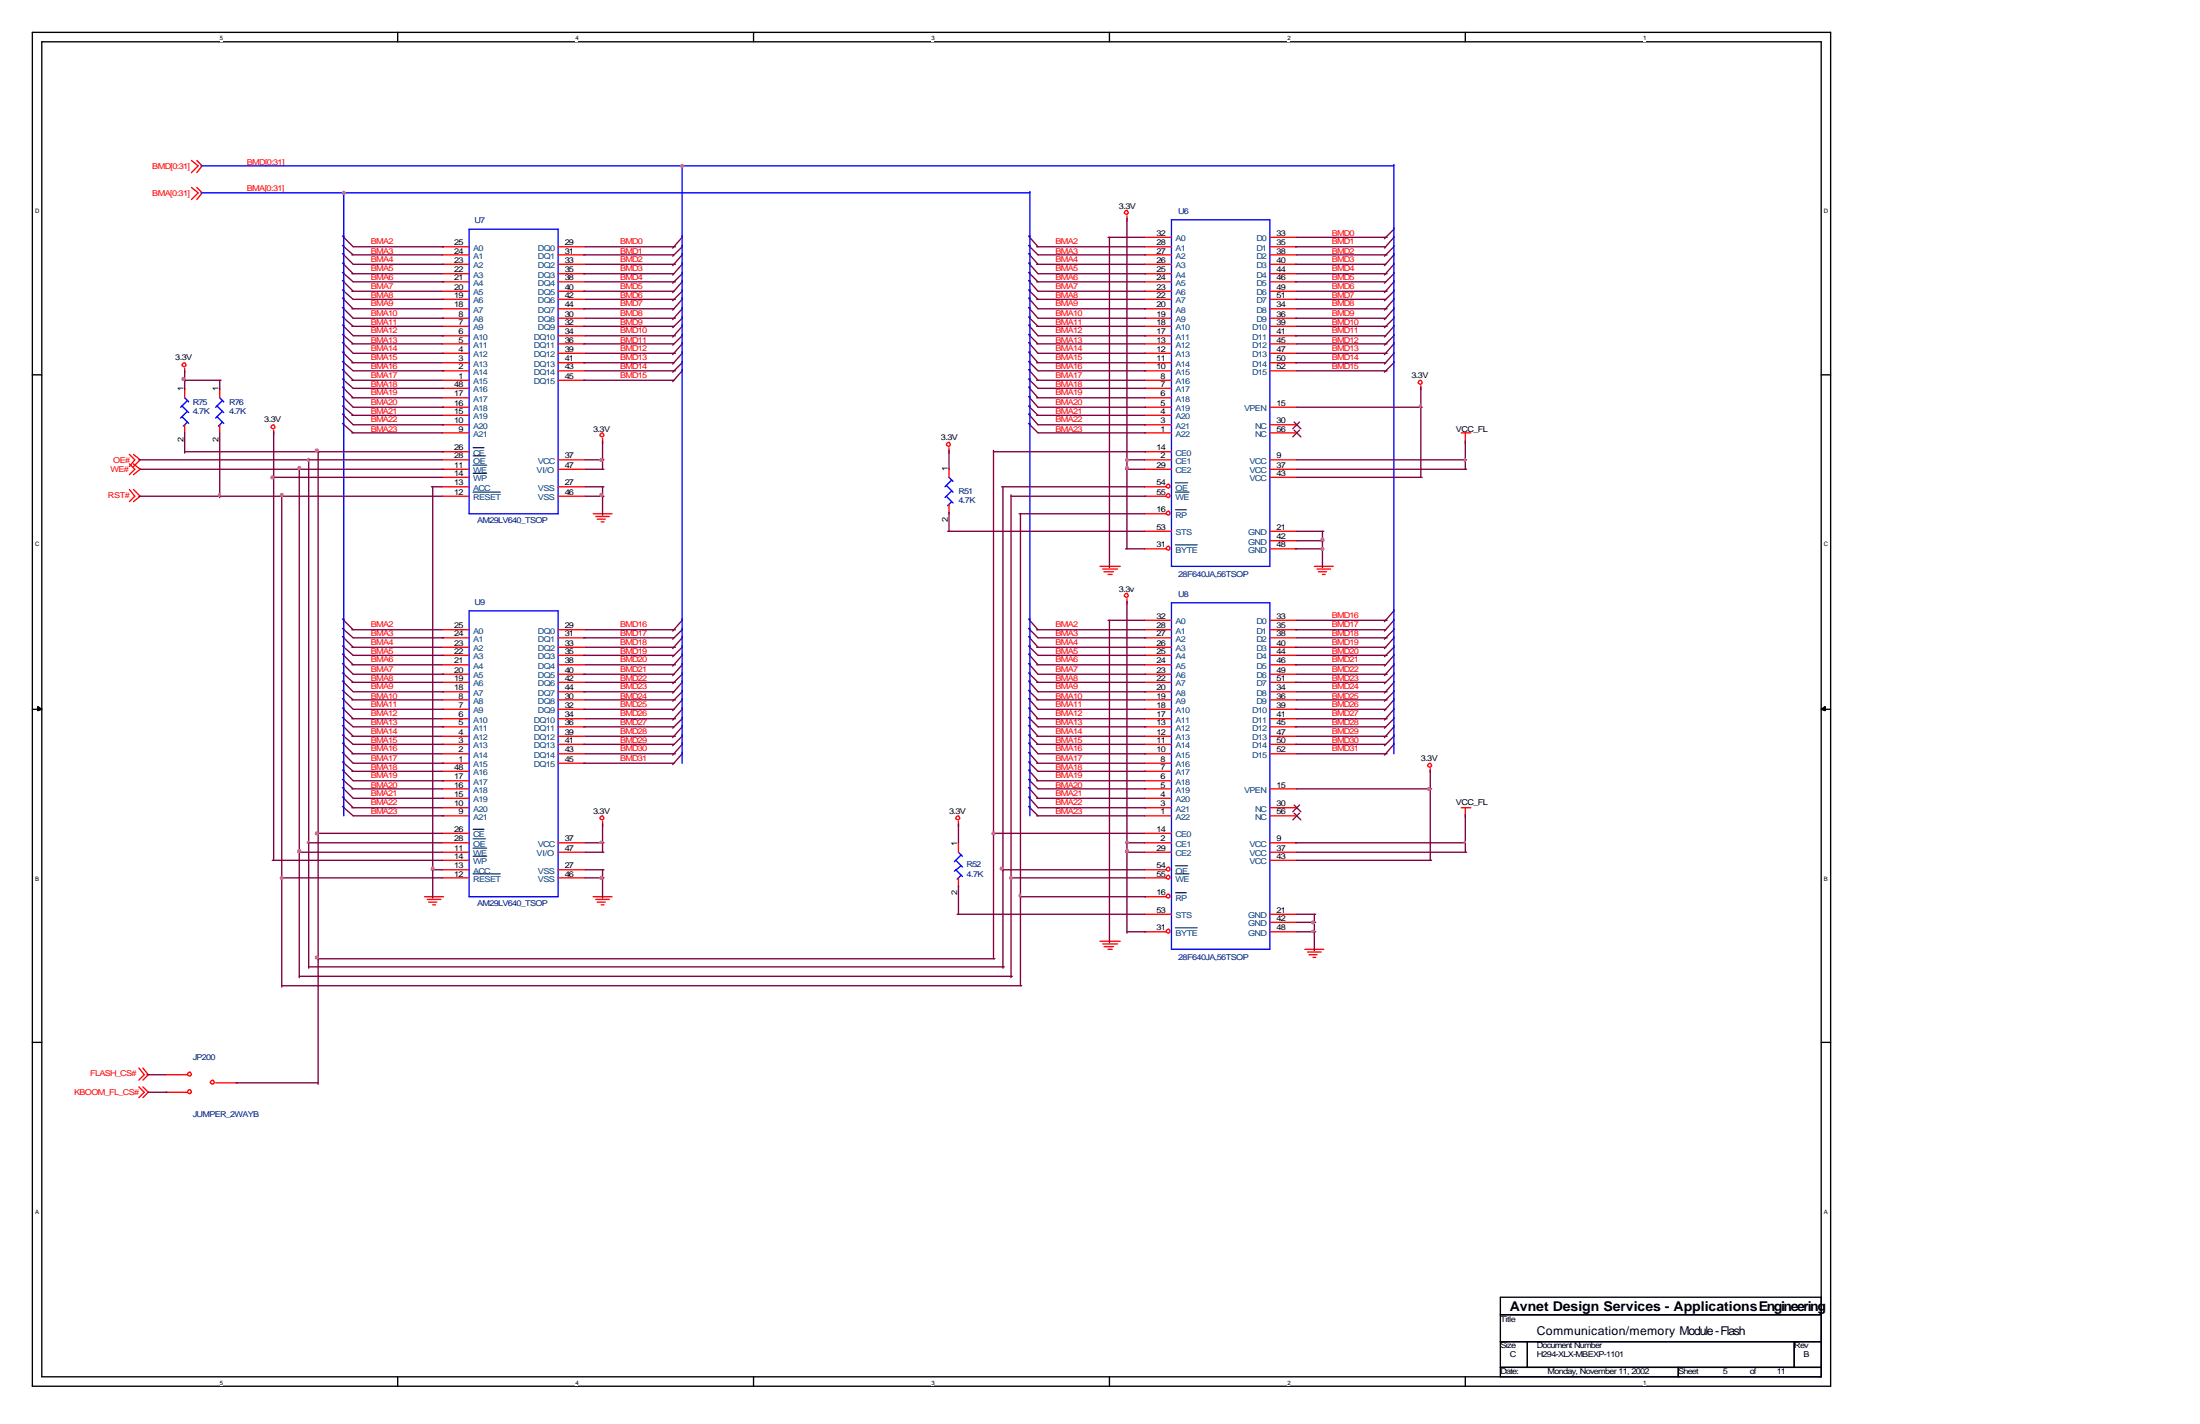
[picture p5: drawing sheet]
<svg xmlns="http://www.w3.org/2000/svg" width="432mm" height="279mm" viewBox="0 0 432 279" stroke-linecap="round" stroke-linejoin="round" font-family="sans-serif">
<path d="M6.3 6.4h353v265.6h-353zM8.2 8.2h349.3v261.9h-349.3z" fill="none" stroke="#000" stroke-width=".26"/>
<g fill="#fff">
<path d="M43.1 6.9h.6v1.3h-.6z"/>
<path d="M43.1 270.7h.6v1.3h-.6z"/>
</g>
<path d="M78.1 6.4v1.8M78.1 270.1v1.9" fill="none" stroke="#000" stroke-width=".26"/>
<g fill="#fff">
<path d="M113 6.9h.5v1.3h-.5z"/>
<path d="M113 270.7h.5v1.3h-.5z"/>
</g>
<path d="M147.9 6.4v1.8M147.9 270.1v1.9" fill="none" stroke="#000" stroke-width=".26"/>
<g fill="#fff">
<path d="M182.8 6.9h.6v1.3h-.6z"/>
<path d="M182.8 270.7h.6v1.3h-.6z"/>
</g>
<path d="M217.8 6.4v1.8M217.8 270.1v1.9" fill="none" stroke="#000" stroke-width=".26"/>
<g fill="#fff">
<path d="M252.7 6.9h.5v1.3h-.5z"/>
<path d="M252.7 270.7h.5v1.3h-.5z"/>
</g>
<path d="M287.6 6.4v1.8M287.6 270.1v1.9" fill="none" stroke="#000" stroke-width=".26"/>
<g fill="#fff">
<path d="M322.5 6.9h.6v1.3h-.6z"/>
<path d="M322.5 270.7h.6v1.3h-.6z"/>
<path d="M6.9 40.7h.8v1.4h-.8z"/>
<path d="M358 40.7h.8v1.4h-.8z"/>
<path d="M6.9 106.1h.8v1.3h-.8z"/>
<path d="M358 106.1h.8v1.3h-.8z"/>
</g>
<path d="M6.3 73.6h1.9M357.5 73.6h1.8" fill="none" stroke="#000" stroke-width=".26"/>
<g fill="#fff">
<path d="M6.9 171.7h.8v1.3h-.8z"/>
<path d="M358 171.7h.8v1.3h-.8z"/>
</g>
<path d="M6.3 139.2h1.9M357.5 139.2h1.8" fill="none" stroke="#000" stroke-width=".26"/>
<g fill="#000" stroke="#000" stroke-width=".26">
<path d="M7.4 138.6l.8 .6-.8 .2z" fill-rule="evenodd"/>
<path d="M357.5 139.2l.7-.6v.8z" fill-rule="evenodd"/>
</g>
<g fill="#fff">
<path d="M6.9 237.1h.8v1.3h-.8z"/>
<path d="M358 237.1h.8v1.3h-.8z"/>
</g>
<path d="M6.3 204.5h1.9M357.5 204.5h1.8M294.5 254.5h63v15.6h-63zM294.5 258h63M294.5 263.3h63M294.5 268.3h63M299.8 263.3v5M329.4 268.3v1.8M352.2 263.3v5" fill="none" stroke="#000" stroke-width=".26"/>
<g fill="none" stroke="#f00" stroke-width=".26">
<path d="M37.6 36.8l1.3 1-1.3 1.4M37.6 31.5l1.3 1-1.3 1.4M38.6 36.8l1.1 1-1.1 1.4M38.6 31.5l1.1 1-1.1 1.4M86.8 48.4h5.3M86.8 50h5.3M86.8 51.9h5.3M86.8 53.7h5.3M86.8 55.3h5.3M86.8 57.2h5.3M86.8 58.7h5.3M109.5 48.4h5.3"/>
<path d="M109.5 50h5.3M109.5 51.9h5.3M109.5 53.7h5.3M109.5 55.3h5.3M109.5 57.2h5.3M109.5 58.7h5.3M221.2 42.3v1.1M224.6 46.6h5.3M224.6 48.4h5.3M224.6 50h5.3M224.6 51.9h5.3M224.6 53.7h5.3"/>
<path d="M224.6 55.3h5.3M224.6 57.2h5.3M224.6 58.7h5.3M249.2 46.6h5.3M249.2 48.4h5.3M249.2 50h5.3M249.2 51.9h5.3M249.2 53.7h5.3M249.2 55.3h5.3M249.2 57.2h5.3M249.2 58.7h5.3M36.2 72.2v.8"/>
<path d="M36.2 76.2v1.9M43.1 76.2v1.9M86.8 60.6h5.3M86.8 62.4h5.3M86.8 64h5.3M86.8 65.9h5.3M86.8 67.5h5.3M86.8 69.3h5.3M86.8 71.2h5.3M86.8 72.8h5.3M86.8 74.6h5.3M86.8 76.2h5.3"/>
<path d="M86.8 78.1h5.3M86.8 79.9h5.3M109.5 60.6h5.3M109.5 62.4h5.3M109.5 64h5.3M109.5 65.9h5.3M109.5 67.5h5.3M109.5 69.3h5.3M109.5 71.2h5.3M109.5 72.8h5.3M109.5 74.6h5.3M224.6 60.6h5.3"/>
<path d="M224.6 62.4h5.3M224.6 64h5.3M224.6 65.9h5.3M224.6 67.5h5.3M224.6 69.3h5.3M224.6 71.2h5.3M224.6 72.8h5.3M224.6 74.6h5.3M224.6 76.2h5.3M224.6 78.1h5.3M224.6 79.9h5.3M249.2 60.6h5.3"/>
<path d="M249.2 62.4h5.3M249.2 64h5.3M249.2 65.9h5.3M249.2 67.5h5.3M249.2 69.3h5.3M249.2 71.2h5.3M249.2 72.8h5.3M249.2 79.9h5.3M278.9 75.7v.8M25.4 89.2l1.1 1-1.1 1.3M25.4 91l1.1 1.1-1.1 1M25.4 96l1.1 1.4-1.1 1"/>
<path d="M26.2 89.2l1.3 1-1.3 1.3M26.2 91l1.3 1.1-1.3 1M26.2 96l1.3 1.4-1.3 1M36.2 83.3v1.6M43.1 83.3v1.6M53.7 84.4v.8M86.8 84.9h5.3M86.8 81.5h5.3M86.8 83.3h5.3M86.8 88.6h5.3M86.8 90.2h5.3M86.8 92.1h5.3"/>
<path d="M86.8 95.5h5.3M86.8 97.4h5.3M86.8 93.7h5.3M109.5 90.2h5.3M109.5 92.1h5.3M109.5 95.5h5.3M109.5 97.4h5.3M118.3 86v1M186.3 87.8v1.1M186.3 92.1v1.6M186.3 99v1.8M224.6 84.9h5.3"/>
<path d="M224.6 81.5h5.3M224.6 83.3h5.3M224.6 88.6h5.3M224.6 90.2h5.3M224.6 92.1h5.3M224.6 95.5h4.3M224.6 97.4h4.3M249.2 84.9h5.3M249.2 83.3h5.3M249.2 90.2h5.3M249.2 92.1h5.3M249.2 93.7h5.3"/>
<path d="M286.8 84.9h1.9M287.6 84.9v2.1M116.4 100.8h3.7M116.9 101.3h2.7M117.2 101.9h1.6M118 102.4h.5M215.9 111.1h4M216.4 111.7h2.9M216.7 112.2h1.8M217.5 112.7h.8M221.2 117.5v1M224.6 100.8h4.3"/>
<path d="M224.6 104.2h5.3M224.6 107.7h4.3M249.2 104.2h5.3M249.2 107.7h5.3M249.2 106.1h5.3M258 111.1h3.7M258.5 111.7h2.6M258.8 112.2h1.5M259.6 112.7h.5M86.8 123.6h5.3M86.8 125.1h5.3M86.8 127h5.3"/>
<path d="M86.8 128.6h5.3M86.8 130.4h5.3M86.8 132.3h5.3M86.8 133.9h5.3M86.8 135.7h5.3M86.8 137.3h5.3M86.8 139.2h5.3M109.5 123.6h5.3M109.5 125.1h5.3M109.5 127h5.3M109.5 128.6h5.3M109.5 130.4h5.3"/>
<path d="M109.5 132.3h5.3M109.5 133.9h5.3M109.5 135.7h5.3M109.5 137.3h5.3M109.5 139.2h5.3M224.6 121.7h5.3M224.6 123.6h5.3M224.6 125.1h5.3M224.6 127h5.3M224.6 128.6h5.3M224.6 130.4h5.3M224.6 132.3h5.3"/>
<path d="M224.6 133.9h5.3M224.6 135.7h5.3M224.6 137.3h5.3M224.6 139.2h5.3M249.2 121.7h5.3M249.2 123.6h5.3M249.2 125.1h5.3M249.2 127h5.3M249.2 128.6h5.3M249.2 130.4h5.3M249.2 132.3h5.3M249.2 133.9h5.3"/>
<path d="M249.2 135.7h5.3M249.2 137.3h5.3M249.2 139.2h5.3M86.8 158.5h5.3M86.8 141h5.3M86.8 142.6h5.3M86.8 144.5h5.3M86.8 146h5.3M86.8 147.9h5.3M86.8 149.8h5.3M86.8 151.3h5.3M86.8 153.2h5.3"/>
<path d="M86.8 154.8h5.3M86.8 156.6h5.3M109.5 141h5.3M109.5 142.6h5.3M109.5 144.5h5.3M109.5 146h5.3M109.5 147.9h5.3M109.5 149.8h5.3M224.6 158.5h5.3M224.6 141h5.3M224.6 142.6h5.3M224.6 144.5h5.3"/>
<path d="M224.6 146h5.3M224.6 147.9h5.3M224.6 149.8h5.3M224.6 151.3h5.3M224.6 153.2h5.3M224.6 154.8h5.3M224.6 156.6h5.3M249.2 158.5h5.3M249.2 141h5.3M249.2 142.6h5.3M249.2 144.5h5.3M249.2 146h5.3"/>
<path d="M249.2 147.9h5.3M249.2 154.8h5.3M280.7 150.8v.8M286.8 158.5h1.9M287.6 158.5v1.8M83.3 175.9h3.7M83.9 176.5h2.6M84.1 177h1.6M84.9 177.5h.6M86.8 160.1h5.3M86.8 163.5h5.3M86.8 165.4h5.3"/>
<path d="M86.8 167.2h5.3M86.8 170.7h5.3M86.8 172.2h5.3M86.8 168.8h5.3M109.5 165.4h5.3M109.5 167.2h5.3M109.5 170.7h5.3M109.5 172.2h5.3M116.4 175.9h3.7M116.9 176.5h2.7M117.2 177h1.6M118 177.5h.5"/>
<path d="M118.3 161.1v1.1M188.1 161.1v1.1M188.1 165.4v1.8M188.1 172.2v1.9M224.6 175.9h4.3M224.6 160.1h5.3M224.6 163.5h5.3M224.6 165.4h5.3M224.6 167.2h5.3M224.6 170.7h4.3M224.6 172.2h4.3M224.6 179.4h5.3"/>
<path d="M249.2 160.1h5.3M249.2 165.4h5.3M249.2 167.2h5.3M249.2 179.4h5.3M249.2 168.8h5.3M215.9 184.7h4M216.4 185.2h2.9M216.7 185.7h1.8M217.5 186.3h.8M224.6 182.8h4.3M249.2 182.8h5.3M249.2 181h5.3"/>
<path d="M256.1 186.3h3.7M256.6 186.8h2.7M256.9 187.3h1.6M257.7 187.9h.5M27.3 209.5l1 1.4-1 1M27.3 213.3l1 1-1 1.1M28 209.5l1.1 1.4-1.1 1M28 213.3l1.1 1-1.1 1.1M32.5 214.3h4.3M32.5 210.9h4.3M42.3 212.5h4.3"/>
<circle cx="221.1" cy="41.7" r=".4"/>
<circle cx="36.1" cy="71.6" r=".4"/>
<circle cx="278.8" cy="75" r=".4"/>
<circle cx="53.6" cy="83.7" r=".4"/>
<circle cx="118.2" cy="85.3" r=".4"/>
<circle cx="186.2" cy="87.2" r=".4"/>
<circle cx="229.3" cy="97.2" r=".4"/>
<circle cx="229.3" cy="95.4" r=".4"/>
<circle cx="221.1" cy="116.8" r=".4"/>
<circle cx="229.3" cy="107.5" r=".4"/>
<circle cx="229.3" cy="100.7" r=".4"/>
<circle cx="280.6" cy="150.1" r=".4"/>
<circle cx="118.2" cy="160.5" r=".4"/>
<circle cx="188" cy="160.5" r=".4"/>
<circle cx="229.3" cy="175.8" r=".4"/>
<circle cx="229.3" cy="172.1" r=".4"/>
<circle cx="229.3" cy="170.5" r=".4"/>
<circle cx="229.3" cy="182.7" r=".4"/>
<circle cx="37.2" cy="210.7" r=".4"/>
<circle cx="37.2" cy="214.2" r=".4"/>
<circle cx="41.7" cy="212.3" r=".4"/>
</g>
<g fill="none" stroke="#00f" stroke-width=".26">
<path d="M39.4 32.5h234.2M39.4 37.8h162.7M67.5 37.6v122.5M133.9 32.3v117.5M202.1 37.6v122.5M273.6 32.3v115.6M92.1 45h17.4v55.8h-17.4zM229.9 43.1h19.3v68h-19.3zM35.7 79.6l1.3 1.4M36.2 78.1l.8 .7M36.8 78.6l-1.3 1.3M42.6 79.6l1.3 1.4"/>
<path d="M43.1 78.1l.8 .7M43.7 78.6l-1.4 1.3M35.7 81.8l1.3 1.3M36.8 80.7l-1.3 1.3M36.8 82.8l-.8 .8M42.6 81.8l1.3 1.3M43.7 80.7l-1.4 1.3M43.7 82.8l-.8 .8M185.7 95.2l1.4 1.4M185.7 97.4l1.4 1.3M186.3 93.7l.8 .8M186.8 94.2l-1.3 1.3"/>
<path d="M186.8 96.3l-1.3 1.3M186.8 98.4l-.8 .8M92.1 119.9h17.4v56h-17.4zM229.9 118.3h19.3v68h-19.3zM187.6 168.8l1.3 1.3M187.6 170.7l1.3 1.3M188.1 167.2l.8 .8M188.6 167.7l-1.3 1.4M188.6 169.9l-1.3 1M188.6 171.7l-.7 .8"/>
</g>
<g fill="none" stroke="#004080" stroke-width=".26">
<path d="M92.9 96.6h5.3M92.9 91.3h2.6M92.9 92.9h2.6M92.9 89.4h2.3M92.9 87.8h2.1M230.7 94.7h2.4M230.7 96.6h2.7M230.7 100h2.1M230.7 106.9h4.2M92.9 171.4h5.3M92.9 166.4h2.6M92.9 168h2.6"/>
<path d="M92.9 164.6h2.3M92.9 162.7h2.1M230.7 169.9h2.4M230.7 171.4h2.7M230.7 175.2h2.1M230.7 182h4.2"/>
</g>
<path d="M254 82.8l1.3 1.3M254 84.4l1.3 1.3M255.1 82.8l-1.4 1.3M255.1 84.4l-1.4 1.3M254 158l1.3 1.3M254 159.5l1.3 1.4M255.1 158l-1.4 1.3M255.1 159.5l-1.4 1.4" fill="none" stroke="#804000" stroke-width=".26"/>
<g fill="none" stroke="#800040" stroke-width=".26">
<path d="M67.2 49.7l2.1 2.2h17.7M67.2 56.9l2.1 1.8h17.7M67.2 51.6l2.1 2.1M67.2 58.5l2.1 2.1M67.2 46.3l2.1 2.1h17.7M67.2 53.4l2.1 1.9h17.7M67.2 48.2l2.1 1.8M67.2 55l2.1 2.2M69.1 50h17.7M69.1 53.7h17.7M69.1 57.2h17.7M114.6 50h17.7"/>
<path d="M114.6 53.7h17.7M114.6 57.2h17.7M114.8 48.4h17.8M114.8 51.9h17.8M114.8 55.3h17.8M114.8 58.7h17.8M133.9 46.6l-1.9 2.1M133.9 48.4l-1.9 1.9M133.9 50l-1.9 2.1M133.9 51.9l-1.9 2.1M133.9 53.7l-1.9 1.9M133.9 55.3l-1.9 2.1"/>
<path d="M133.9 57.2l-1.9 1.8M133.9 58.7l-1.9 2.2M201.9 53.4l1.8 1.9M201.9 55l1.8 2.2h21.2M201.9 49.7l1.8 2.2M201.9 56.9l1.8 1.8M201.9 46.3l1.8 2.1M201.9 51.6l1.8 2.1h21.2M201.9 58.5l1.8 2.1h21.2M201.9 48.2l1.8 1.8h21.2M203.5 48.4h21.1M203.5 51.9h21.1"/>
<path d="M203.5 55.3h21.1M203.5 58.7h21.1M217.5 46.6h7.1M217.8 46.6v64.8M221.2 42.9v64.8M254.3 48.4h17.7M254.3 51.9h17.7M254.3 55.3h17.7M254.3 58.7h17.7M254.5 50h17.8M254.5 53.7h17.8M254.5 57.2h17.8"/>
<path d="M254.5 46.6h17.8M273.6 45l-1.9 1.8M273.6 46.6l-1.9 2.1M273.6 50l-1.9 2.1M273.6 48.4l-1.9 1.9M273.6 51.9l-1.9 2.1M273.6 53.7l-1.9 1.9M273.6 55.3l-1.9 2.1M273.6 57.2l-1.9 1.8M273.6 58.7l-1.9 2.2M36.2 74.6h7.2M36.2 72.8v3.7"/>
<path d="M43.1 74.6v1.9M67.2 63.8l2.1 2.1h17.7M67.2 70.9l2.1 1.9h17.7M67.2 77.8l2.1 2.1h17.7M67.2 65.6l2.1 1.9M67.2 72.5l2.1 2.1M67.2 79.6l2.1 1.9M67.2 60.3l2.1 2.1h17.7M67.2 67.2l2.1 2.1h17.7M67.2 74.3l2.1 1.9h17.7M67.2 62.2l2.1 1.8M67.2 69.1l2.1 2.1"/>
<path d="M67.2 75.9l2.1 2.2M69.1 60.6h17.7M69.1 64h17.7M69.1 67.5h17.7M69.1 71.2h17.7M69.1 74.6h17.7M69.1 78.1h17.7M114.6 60.6h17.7M114.6 64h17.7M114.6 67.5h17.7M114.6 71.2h17.7M114.6 74.6h17.7"/>
<path d="M114.8 62.4h17.8M114.8 65.9h17.8M114.8 69.3h17.8M114.8 72.8h17.8M133.9 60.6l-1.9 2.1M133.9 62.4l-1.9 1.9M133.9 64l-1.9 2.1M133.9 65.9l-1.9 1.8M133.9 67.5l-1.9 2.1M133.9 69.3l-1.9 2.1M133.9 71.2l-1.9 1.8M133.9 72.8l-1.9 2.1"/>
<path d="M201.9 60.3l1.8 2.1h21.2M201.9 67.2l1.8 2.1h21.2M201.9 74.3l1.8 1.9h21.2M201.9 62.2l1.8 1.8M201.9 69.1l1.8 2.1M201.9 75.9l1.8 2.2M201.9 63.8l1.8 2.1h21.2M201.9 70.9l1.8 1.9h21.2M201.9 77.8l1.8 2.1h21.2M201.9 65.6l1.8 1.9M201.9 72.5l1.8 2.1M201.9 79.6l1.8 1.9"/>
<path d="M203.5 64h21.1M203.5 67.5h21.1M203.5 71.2h21.1M203.5 74.6h21.1M203.5 78.1h21.1M254.3 62.4h17.7M254.3 65.9h17.7M254.3 71.2h17.7M254.5 60.6h17.8M254.5 64h17.8M254.5 67.5h17.8M254.5 69.3h17.8"/>
<path d="M254.5 72.8h17.8M254.5 79.9h24.6M273.6 60.6l-1.9 2.1M273.6 62.4l-1.9 1.9M273.6 64l-1.9 2.1M273.6 65.9l-1.9 1.8M273.6 67.5l-1.9 2.1M273.6 69.3l-1.9 2.1M273.6 71.2l-1.9 1.8M278.9 75.9v17.8M27.3 90.2h59.5M27.3 97.4h59.5"/>
<path d="M27.5 92.1h59.5M36.2 88.6h50.8M36.2 84.9v4M43.1 84.9v12.7M53.4 93.7h33.4M53.7 84.7v84.1M55.3 97.1v96.6M58.7 91.8v100M60.6 90v100M62.4 88.4v124.3M67.2 83.1l2.1 1.8M67.2 81.2l2.1 2.1h17.7"/>
<path d="M69.1 84.9h17.7M69.1 81.5h17.7M84.7 95.5h2.1M84.9 95.5v80.7M114.8 92.1h3.7M114.8 90.2h3.7M114.8 95.5h3.7M114.8 97.4h3.7M118.3 86.5v5.6M118.3 95.5v5.6M186.3 88.4v3.7M195 88.4v99.7"/>
<path d="M195 88.6h29.9M196.6 95.5h28M196.8 95.5v94.5M198.4 97.4h26.5M198.4 97.1v94.7M201.9 81.2l1.8 2.1h21.2M201.9 83.1l1.8 1.8h21.2M203.5 81.5h21.1M220.9 92.1h3.7M220.9 90.2h3.7M254.5 92.1h33.4M254.5 90.2h33.4"/>
<path d="M254.5 93.7h24.6M287.6 86.5v5.6M186 104.2h38.6M186.3 100.5v3.7M200 100.8h24.6M200.3 100.8v92.6M220.9 107.7h3.7M221.2 118v65.1M254.3 107.7h5.3M254.5 104.2h5.3M254.5 106.1h5.3M259.6 104.2v7.2"/>
<path d="M273.6 119.9l-1.9 2.1M67.2 132l2.1 1.9M67.2 138.9l2.1 2.1M67.2 126.7l2.1 1.9h17.7M67.2 133.6l2.1 2.1h17.7M67.2 121.4l2.1 2.2M67.2 128.3l2.1 2.1M67.2 135.5l2.1 1.8M67.2 123.3l2.1 1.8h17.7M67.2 130.2l2.1 2.1h17.7M67.2 137.1l2.1 2.1h17.7M67.2 124.9l2.1 2.1"/>
<path d="M69.1 123.6h17.7M69.1 127h17.7M69.1 130.4h17.7M69.1 133.9h17.7M69.1 137.3h17.7M114.6 125.1h17.7M114.6 128.6h17.7M114.6 132.3h17.7M114.6 135.7h17.7M114.6 139.2h17.7M114.8 123.6h17.8M114.8 127h17.8"/>
<path d="M114.8 130.4h17.8M114.8 133.9h17.8M114.8 137.3h17.8M133.9 121.7l-1.9 2.1M133.9 123.6l-1.9 1.8M133.9 125.1l-1.9 2.2M133.9 127l-1.9 1.9M133.9 128.6l-1.9 2.1M133.9 130.4l-1.9 2.2M133.9 132.3l-1.9 1.8M133.9 133.9l-1.9 2.1M133.9 135.7l-1.9 1.9"/>
<path d="M133.9 137.3l-1.9 2.1M133.9 139.2l-1.9 2.1M201.9 123.3l1.8 1.8h21.2M201.9 130.2l1.8 2.1h21.2M201.9 137.1l1.8 2.1h21.2M201.9 124.9l1.8 2.1M201.9 132l1.8 1.9M201.9 138.9l1.8 2.1M201.9 126.7l1.8 1.9h21.2M201.9 133.6l1.8 2.1h21.2M201.9 121.4l1.8 2.2M201.9 128.3l1.8 2.1"/>
<path d="M201.9 135.5l1.8 1.8M203.5 123.6h21.1M203.5 127h21.1M203.5 130.4h21.1M203.5 133.9h21.1M203.5 137.3h21.1M217.5 121.7h7.1M217.8 121.7v63.2M254.3 123.6h17.7M254.3 127h17.7M254.3 130.4h17.7M254.3 133.9h17.7"/>
<path d="M254.3 139.2h17.7M254.5 125.1h17.8M254.5 128.6h17.8M254.5 132.3h17.8M254.5 135.7h17.8M254.5 137.3h17.8M254.5 121.7h17.8M273.6 121.7l-1.9 2.1M273.6 123.6l-1.9 1.8M273.6 125.1l-1.9 2.2M273.6 127l-1.9 1.9M273.6 128.6l-1.9 2.1"/>
<path d="M273.6 130.4l-1.9 2.2M273.6 132.3l-1.9 1.8M273.6 133.9l-1.9 2.1M273.6 135.7l-1.9 1.9M273.6 137.3l-1.9 2.1M273.6 139.2l-1.9 2.1M67.2 145.8l2.1 2.1M67.2 152.9l2.1 1.9M67.2 140.8l2.1 1.8h17.7M67.2 147.6l2.1 2.2h17.7M67.2 154.5l2.1 2.1h17.7M67.2 142.3l2.1 2.2"/>
<path d="M67.2 149.5l2.1 1.8M67.2 156.4l2.1 2.1M67.2 144.2l2.1 1.8h17.7M67.2 151.1l2.1 2.1h17.7M67.2 158.2l2.1 1.9h17.7M69.1 141h17.7M69.1 144.5h17.7M69.1 147.9h17.7M69.1 151.3h17.7M69.1 154.8h17.7M69.1 158.5h17.7M114.6 142.6h17.7"/>
<path d="M114.6 146h17.7M114.6 149.8h17.7M114.8 141h17.8M114.8 144.5h17.8M114.8 147.9h17.8M133.9 141l-1.9 1.9M133.9 142.6l-1.9 2.1M133.9 144.5l-1.9 1.8M133.9 146l-1.9 2.2M133.9 147.9l-1.9 2.1M201.9 149.5l1.8 1.8h21.2M201.9 156.4l1.8 2.1h21.2"/>
<path d="M201.9 144.2l1.8 1.8M201.9 151.1l1.8 2.1M201.9 158.2l1.8 1.9M201.9 145.8l1.8 2.1h21.2M201.9 152.9l1.8 1.9h21.2M201.9 140.8l1.8 1.8h21.2M201.9 147.6l1.8 2.2M201.9 154.5l1.8 2.1M201.9 142.3l1.8 2.2M203.5 141h21.1M203.5 144.5h21.1M203.5 146h21.1"/>
<path d="M203.5 149.8h21.1M203.5 156.6h21.1M203.5 153.2h21.1M254.3 142.6h17.7M254.3 146h17.7M254.5 141h17.8M254.5 144.5h17.8M254.5 147.9h17.8M254.5 154.8h26.5M273.6 141l-1.9 1.9M273.6 142.6l-1.9 2.1M273.6 144.5l-1.9 1.8"/>
<path d="M273.6 146l-1.9 2.2M280.7 151.1v17.7M287.6 159.8v7.4M53.4 168.8h33.4M55 172.2h31.8M58.5 167.2h28.3M60.3 165.4h26.5M62.2 163.5h24.6M84.7 170.7h2.1M114.8 167.2h3.7M114.8 165.4h3.7M114.8 170.7h3.7"/>
<path d="M114.8 172.2h3.7M118.3 161.7v5.5M118.3 170.7v5.5M187.9 179.4h36.7M188.1 161.7v3.7M188.1 173.8v5.6M194.7 163.5h29.9M196.6 170.7h28M198.2 172.2h26.4M200.3 175.9h24.6M203.5 160.1h21.1M220.9 167.2h3.7"/>
<path d="M220.9 165.4h3.7M254.3 165.4h33.3M254.5 167.2h33.4M254.5 168.8h26.5M254.5 179.4h3.7M258 179.4v7.1M55.3 193.4h145.3M58.7 191.6h140M60.6 189.7h136.5M62.4 188.1h132.9M221.2 182.8h3.7M254.5 181h3.7"/>
<path d="M254.5 182.8h3.7M28.8 210.9h3.7M29.1 214.3h3.7M46.3 212.5h16.1"/>
</g>
<g fill="#f0f" stroke="#f0f" stroke-width=".26">
<path d="M117.7 165.2l.5-.1 .1 .3h-.6z" fill-rule="evenodd"/>
<path d="M60.3 165.2l.3-.1v.3h-.3z" fill-rule="evenodd"/>
<path d="M60.4 90h.2v.5l-.3-.1z" fill-rule="evenodd"/>
<path d="M220.9 165.2l.5-.1 .1 .3h-.6z" fill-rule="evenodd"/>
<path d="M257.4 182.6h.5l.1 .2h-.6z" fill-rule="evenodd"/>
<path d="M200.1 175.5l.2-.1v.5h-.3z" fill-rule="evenodd"/>
<path d="M287.4 90h.2v.5l-.3-.1z" fill-rule="evenodd"/>
<path d="M278.7 79.4h.2v.5l-.3-.1z" fill-rule="evenodd"/>
<path d="M287.3 165.2l.3-.1v.3h-.3z" fill-rule="evenodd"/>
<path d="M42.9 96.9l.2-.1v.6l-.2-.1z" fill-rule="evenodd"/>
<circle cx="118" cy="90.3" r=".28"/>
<circle cx="62.2" cy="163.5" r=".28"/>
<circle cx="62.2" cy="88.4" r=".28"/>
<circle cx="58.7" cy="167" r=".28"/>
<circle cx="58.7" cy="91.8" r=".28"/>
<circle cx="53.4" cy="93.7" r=".28"/>
<circle cx="118" cy="97.1" r=".28"/>
<circle cx="118" cy="172.3" r=".28"/>
<circle cx="55.3" cy="172.3" r=".28"/>
<circle cx="55.3" cy="97.1" r=".28"/>
<circle cx="84.9" cy="170.4" r=".28"/>
<circle cx="62.2" cy="187.9" r=".28"/>
<circle cx="195" cy="163.5" r=".28"/>
<circle cx="221.2" cy="90.3" r=".28"/>
<circle cx="221.2" cy="91.8" r=".28"/>
<circle cx="259.5" cy="105.9" r=".28"/>
<circle cx="259.5" cy="107.7" r=".28"/>
<circle cx="257.7" cy="181" r=".28"/>
<circle cx="196.6" cy="170.4" r=".28"/>
<circle cx="198.4" cy="172.3" r=".28"/>
<circle cx="221.2" cy="167" r=".28"/>
<circle cx="280.4" cy="154.8" r=".28"/>
<circle cx="36" cy="74.4" r=".28"/>
<circle cx="133.9" cy="32.6" r=".28"/>
<circle cx="67.5" cy="37.9" r=".28"/>
</g>
<text font-size="2.6" x="296.3" y="257.2">Avnet Design Services - Applications Engineering</text>
<text font-size="2.4" x="301.6" y="261.9">Communication/memory Module - Flash</text>
<g font-size="1.6" fill="#f00">
<text x="29.9" y="33.1">BMD[0:31]</text>
<text x="48.4" y="32.3">BMD[0:31]</text>
<text x="29.9" y="38.4">BMA[0:31]</text>
<text x="48.4" y="37.6">BMA[0:31]</text>
<text x="72.8" y="47.9">BMA2</text>
<text x="121.7" y="47.9">BMD0</text>
<text x="207.2" y="47.9">BMA2</text>
<text x="261.4" y="46.3">BMD0</text>
<text x="261.4" y="47.9">BMD1</text>
<text x="72.8" y="53.2">BMA5</text>
<text x="72.8" y="51.3">BMA4</text>
<text x="72.8" y="49.7">BMA3</text>
<text x="121.7" y="49.7">BMD1</text>
<text x="121.7" y="51.3">BMD2</text>
<text x="121.7" y="53.2">BMD3</text>
<text x="207.2" y="49.7">BMA3</text>
<text x="207.2" y="51.3">BMA4</text>
<text x="207.2" y="53.2">BMA5</text>
<text x="261.4" y="49.7">BMD2</text>
<text x="261.4" y="51.3">BMD3</text>
<text x="261.4" y="53.2">BMD4</text>
<text x="72.8" y="58.5">BMA8</text>
<text x="72.8" y="56.6">BMA7</text>
<text x="72.8" y="55">BMA6</text>
<text x="121.7" y="55">BMD4</text>
<text x="121.7" y="56.6">BMD5</text>
<text x="121.7" y="58.5">BMD6</text>
<text x="207.2" y="55">BMA6</text>
<text x="207.2" y="56.6">BMA7</text>
<text x="207.2" y="58.5">BMA8</text>
<text x="261.4" y="55">BMD5</text>
<text x="261.4" y="56.6">BMD6</text>
<text x="261.4" y="58.5">BMD7</text>
<text x="72.8" y="60.1">BMA9</text>
<text x="72.8" y="65.4">BMA12</text>
<text x="72.8" y="63.8">BMA11</text>
<text x="72.8" y="61.9">BMA10</text>
<text x="121.7" y="60.1">BMD7</text>
<text x="121.7" y="61.9">BMD8</text>
<text x="121.7" y="63.8">BMD9</text>
<text x="121.7" y="65.4">BMD10</text>
<text x="207.2" y="60.1">BMA9</text>
<text x="207.2" y="61.9">BMA10</text>
<text x="207.2" y="63.8">BMA11</text>
<text x="207.2" y="65.4">BMA12</text>
<text x="261.4" y="60.1">BMD8</text>
<text x="261.4" y="61.9">BMD9</text>
<text x="261.4" y="63.8">BMD10</text>
<text x="261.4" y="65.4">BMD11</text>
<text x="72.8" y="70.6">BMA15</text>
<text x="72.8" y="67.2">BMA13</text>
<text x="72.8" y="68.8">BMA14</text>
<text x="121.7" y="67.2">BMD11</text>
<text x="121.7" y="68.8">BMD12</text>
<text x="121.7" y="70.6">BMD13</text>
<text x="207.2" y="67.2">BMA13</text>
<text x="207.2" y="70.6">BMA15</text>
<text x="207.2" y="68.8">BMA14</text>
<text x="261.4" y="67.2">BMD12</text>
<text x="261.4" y="68.8">BMD13</text>
<text x="261.4" y="70.6">BMD14</text>
<text x="72.8" y="77.5">BMA19</text>
<text x="72.8" y="75.9">BMA18</text>
<text x="72.8" y="74.1">BMA17</text>
<text x="72.8" y="72.5">BMA16</text>
<text x="121.7" y="72.5">BMD14</text>
<text x="121.7" y="74.1">BMD15</text>
<text x="207.2" y="72.5">BMA16</text>
<text x="207.2" y="74.1">BMA17</text>
<text x="207.2" y="75.9">BMA18</text>
<text x="207.2" y="77.5">BMA19</text>
<text x="261.4" y="72.5">BMD15</text>
<text x="72.8" y="82.8">BMA22</text>
<text x="72.8" y="81.2">BMA21</text>
<text x="72.8" y="79.4">BMA20</text>
<text x="207.2" y="79.4">BMA20</text>
<text x="207.2" y="81.2">BMA21</text>
<text x="207.2" y="82.8">BMA22</text>
<text x="72.8" y="84.7">BMA23</text>
<text x="207.2" y="84.7">BMA23</text>
<text x="21.7" y="92.6">WE#</text>
<text x="22.2" y="90.8">OE#</text>
<text x="21.2" y="97.6">RST#</text>
<text x="72.8" y="124.9">BMA3</text>
<text x="72.8" y="123">BMA2</text>
<text x="121.7" y="123">BMD16</text>
<text x="121.7" y="124.9">BMD17</text>
<text x="207.2" y="124.9">BMA3</text>
<text x="207.2" y="123">BMA2</text>
<text x="261.4" y="121.2">BMD16</text>
<text x="261.4" y="123">BMD17</text>
<text x="261.4" y="124.9">BMD18</text>
<text x="72.8" y="129.9">BMA6</text>
<text x="72.8" y="131.8">BMA7</text>
<text x="72.8" y="126.5">BMA4</text>
<text x="72.8" y="128.3">BMA5</text>
<text x="121.7" y="126.5">BMD18</text>
<text x="121.7" y="128.3">BMD19</text>
<text x="121.7" y="129.9">BMD20</text>
<text x="121.7" y="131.8">BMD21</text>
<text x="207.2" y="126.5">BMA4</text>
<text x="207.2" y="128.3">BMA5</text>
<text x="207.2" y="131.8">BMA7</text>
<text x="207.2" y="129.9">BMA6</text>
<text x="261.4" y="126.5">BMD19</text>
<text x="261.4" y="128.3">BMD20</text>
<text x="261.4" y="129.9">BMD21</text>
<text x="261.4" y="131.8">BMD22</text>
<text x="72.8" y="133.6">BMA8</text>
<text x="72.8" y="137.1">BMA10</text>
<text x="72.8" y="135.2">BMA9</text>
<text x="121.7" y="133.6">BMD22</text>
<text x="121.7" y="135.2">BMD23</text>
<text x="121.7" y="137.1">BMD24</text>
<text x="207.2" y="137.1">BMA10</text>
<text x="207.2" y="135.2">BMA9</text>
<text x="207.2" y="133.6">BMA8</text>
<text x="261.4" y="133.6">BMD23</text>
<text x="261.4" y="135.2">BMD24</text>
<text x="261.4" y="137.1">BMD25</text>
<text x="72.8" y="140.5">BMA12</text>
<text x="72.8" y="142.3">BMA13</text>
<text x="72.8" y="143.9">BMA14</text>
<text x="72.8" y="138.6">BMA11</text>
<text x="121.7" y="138.6">BMD25</text>
<text x="121.7" y="140.5">BMD26</text>
<text x="121.7" y="142.3">BMD27</text>
<text x="121.7" y="143.9">BMD28</text>
<text x="207.2" y="138.6">BMA11</text>
<text x="207.2" y="140.5">BMA12</text>
<text x="207.2" y="143.9">BMA14</text>
<text x="207.2" y="142.3">BMA13</text>
<text x="261.4" y="138.6">BMD26</text>
<text x="261.4" y="140.5">BMD27</text>
<text x="261.4" y="142.3">BMD28</text>
<text x="261.4" y="143.9">BMD29</text>
<text x="72.8" y="145.8">BMA15</text>
<text x="72.8" y="147.4">BMA16</text>
<text x="72.8" y="149.2">BMA17</text>
<text x="121.7" y="145.8">BMD29</text>
<text x="121.7" y="147.4">BMD30</text>
<text x="121.7" y="149.2">BMD31</text>
<text x="207.2" y="147.4">BMA16</text>
<text x="207.2" y="145.8">BMA15</text>
<text x="207.2" y="149.2">BMA17</text>
<text x="261.4" y="145.8">BMD30</text>
<text x="261.4" y="147.4">BMD31</text>
<text x="72.8" y="151.1">BMA18</text>
<text x="72.8" y="152.7">BMA19</text>
<text x="72.8" y="154.5">BMA20</text>
<text x="207.2" y="151.1">BMA18</text>
<text x="207.2" y="152.7">BMA19</text>
<text x="207.2" y="154.5">BMA20</text>
<text x="72.8" y="156.1">BMA21</text>
<text x="72.8" y="158">BMA22</text>
<text x="72.8" y="159.8">BMA23</text>
<text x="207.2" y="156.1">BMA21</text>
<text x="207.2" y="158">BMA22</text>
<text x="207.2" y="159.8">BMA23</text>
<text x="14.6" y="214.8">KBOOM_FL_CS#</text>
<text x="17.7" y="211.1">FLASH_CS#</text>
</g>
<g font-size="1.6">
<text x="219.6" y="41">3.3V</text>
<text x="227" y="46.3">32</text>
<text x="250.6" y="46.3">33</text>
<text x="89.2" y="53.4">22</text>
<text x="89.2" y="51.6">23</text>
<text x="89.2" y="49.7">24</text>
<text x="89.2" y="48.2">25</text>
<text x="110.9" y="53.4">35</text>
<text x="110.9" y="51.6">33</text>
<text x="110.9" y="49.7">31</text>
<text x="110.9" y="48.2">29</text>
<text x="227" y="48.2">28</text>
<text x="227" y="49.7">27</text>
<text x="227" y="51.6">26</text>
<text x="227" y="53.4">25</text>
<text x="250.6" y="48.2">35</text>
<text x="250.6" y="49.7">38</text>
<text x="250.6" y="51.6">40</text>
<text x="250.6" y="53.4">44</text>
<text x="89.2" y="58.5">19</text>
<text x="89.2" y="56.9">20</text>
<text x="89.2" y="55">21</text>
<text x="110.9" y="58.5">42</text>
<text x="110.9" y="56.9">40</text>
<text x="110.9" y="55">38</text>
<text x="227" y="55">24</text>
<text x="227" y="56.9">23</text>
<text x="227" y="58.5">22</text>
<text x="250.6" y="55">46</text>
<text x="250.6" y="56.9">49</text>
<text x="250.6" y="58.5">51</text>
<text x="89.2" y="60.3">18</text>
<text x="90" y="65.6">6</text>
<text x="90" y="63.8">7</text>
<text x="90" y="62.2">8</text>
<text x="110.9" y="60.3">44</text>
<text x="110.9" y="65.6">34</text>
<text x="110.9" y="63.8">32</text>
<text x="110.9" y="62.2">30</text>
<text x="227" y="60.3">20</text>
<text x="227" y="62.2">19</text>
<text x="227" y="63.8">18</text>
<text x="227" y="65.6">17</text>
<text x="250.6" y="60.3">34</text>
<text x="250.6" y="62.2">36</text>
<text x="250.6" y="63.8">39</text>
<text x="250.6" y="65.6">41</text>
<text x="34.4" y="70.6">3.3V</text>
<text x="90" y="70.9">3</text>
<text x="90" y="69.1">4</text>
<text x="90" y="67.2">5</text>
<text x="110.9" y="70.9">41</text>
<text x="110.9" y="69.1">39</text>
<text x="110.9" y="67.2">36</text>
<text x="227" y="67.2">13</text>
<text x="227" y="69.1">12</text>
<text x="227" y="70.9">11</text>
<text x="250.6" y="67.2">45</text>
<text x="250.6" y="69.1">47</text>
<text x="250.6" y="70.9">50</text>
<text x="36" y="76.7" transform="rotate(-90 36 76.7)">1</text>
<text x="42.9" y="76.7" transform="rotate(-90 42.9 76.7)">1</text>
<text x="89.2" y="77.8">17</text>
<text x="89.2" y="75.9">48</text>
<text x="90" y="74.3">1</text>
<text x="90" y="72.5">2</text>
<text x="110.9" y="74.3">45</text>
<text x="110.9" y="72.5">43</text>
<text x="227" y="72.5">10</text>
<text x="227.8" y="74.3">8</text>
<text x="227.8" y="75.9">7</text>
<text x="227.8" y="77.8">6</text>
<text x="250.6" y="72.5">52</text>
<text x="277" y="74.1">3.3V</text>
<text x="51.9" y="82.8">3.3V</text>
<text x="89.2" y="83.1">10</text>
<text x="89.2" y="81.2">15</text>
<text x="89.2" y="79.6">16</text>
<text x="227.8" y="79.6">5</text>
<text x="227.8" y="81.2">4</text>
<text x="227.8" y="83.1">3</text>
<text x="250.6" y="79.6">15</text>
<text x="250.6" y="83.1">30</text>
<text x="36" y="86.8" transform="rotate(-90 36 86.8)">2</text>
<text x="42.9" y="86.8" transform="rotate(-90 42.9 86.8)">2</text>
<text x="89.2" y="90">28</text>
<text x="89.2" y="88.4">26</text>
<text x="90" y="84.7">9</text>
<text x="110.9" y="90">37</text>
<text x="116.4" y="84.7">3.3V</text>
<text x="184.7" y="86.3">3.3V</text>
<text x="227" y="88.4">14</text>
<text x="227.8" y="84.7">1</text>
<text x="227.8" y="90">2</text>
<text x="250.6" y="84.7">56</text>
<text x="250.6" y="90">9</text>
<text x="285.8" y="84.7">VCC_FL</text>
<text x="89.2" y="91.8">11</text>
<text x="89.2" y="95.2">13</text>
<text x="89.2" y="93.4">14</text>
<text x="110.9" y="91.8">47</text>
<text x="110.9" y="95.2">27</text>
<text x="186" y="92.3" transform="rotate(-90 186 92.3)">1</text>
<text x="227" y="91.8">29</text>
<text x="227" y="95.2">54</text>
<text x="250.6" y="91.8">37</text>
<text x="250.6" y="93.4">43</text>
<text x="89.2" y="97.1">12</text>
<text x="110.9" y="97.1">46</text>
<text x="227" y="97.1">55</text>
<text x="227" y="100.5">16</text>
<text x="186" y="102.4" transform="rotate(-90 186 102.4)">2</text>
<text x="227" y="104">53</text>
<text x="227" y="107.4">31</text>
<text x="250.6" y="104">21</text>
<text x="250.6" y="105.8">42</text>
<text x="250.6" y="107.4">48</text>
<text x="219.6" y="116.2">3.3v</text>
<text x="89.2" y="124.9">24</text>
<text x="89.2" y="123.3">25</text>
<text x="110.9" y="124.9">31</text>
<text x="110.9" y="123.3">29</text>
<text x="227" y="121.4">32</text>
<text x="227" y="123.3">28</text>
<text x="227" y="124.9">27</text>
<text x="250.6" y="121.4">33</text>
<text x="250.6" y="123.3">35</text>
<text x="250.6" y="124.9">38</text>
<text x="89.2" y="130.2">21</text>
<text x="89.2" y="128.3">22</text>
<text x="89.2" y="126.7">23</text>
<text x="110.9" y="130.2">38</text>
<text x="110.9" y="128.3">35</text>
<text x="110.9" y="126.7">33</text>
<text x="227" y="126.7">26</text>
<text x="227" y="128.3">25</text>
<text x="227" y="130.2">24</text>
<text x="250.6" y="126.7">40</text>
<text x="250.6" y="128.3">44</text>
<text x="250.6" y="130.2">46</text>
<text x="89.2" y="135.5">18</text>
<text x="89.2" y="133.6">19</text>
<text x="89.2" y="132">20</text>
<text x="90" y="137.1">8</text>
<text x="110.9" y="135.5">44</text>
<text x="110.9" y="133.6">42</text>
<text x="110.9" y="132">40</text>
<text x="110.9" y="137.1">30</text>
<text x="227" y="132">23</text>
<text x="227" y="133.6">22</text>
<text x="227" y="135.5">20</text>
<text x="227" y="137.1">19</text>
<text x="250.6" y="132">49</text>
<text x="250.6" y="133.6">51</text>
<text x="250.6" y="135.5">34</text>
<text x="250.6" y="137.1">36</text>
<text x="90" y="142.3">5</text>
<text x="90" y="140.8">6</text>
<text x="90" y="138.9">7</text>
<text x="110.9" y="142.3">36</text>
<text x="110.9" y="140.8">34</text>
<text x="110.9" y="138.9">32</text>
<text x="227" y="138.9">18</text>
<text x="227" y="140.8">17</text>
<text x="227" y="142.3">13</text>
<text x="250.6" y="138.9">39</text>
<text x="250.6" y="140.8">41</text>
<text x="250.6" y="142.3">45</text>
<text x="90" y="149.5">1</text>
<text x="90" y="147.6">2</text>
<text x="90" y="145.8">3</text>
<text x="90" y="144.2">4</text>
<text x="110.9" y="149.5">45</text>
<text x="110.9" y="147.6">43</text>
<text x="110.9" y="145.8">41</text>
<text x="110.9" y="144.2">39</text>
<text x="227" y="144.2">12</text>
<text x="227" y="145.8">11</text>
<text x="227" y="147.6">10</text>
<text x="227.8" y="149.5">8</text>
<text x="250.6" y="144.2">47</text>
<text x="250.6" y="145.8">50</text>
<text x="250.6" y="147.6">52</text>
<text x="278.9" y="149.2">3.3V</text>
<text x="89.2" y="154.5">16</text>
<text x="89.2" y="152.9">17</text>
<text x="89.2" y="151.1">48</text>
<text x="227.8" y="151.1">7</text>
<text x="227.8" y="152.9">6</text>
<text x="227.8" y="154.5">5</text>
<text x="250.6" y="154.5">15</text>
<text x="89.2" y="158.2">10</text>
<text x="89.2" y="156.4">15</text>
<text x="90" y="159.8">9</text>
<text x="116.4" y="159.8">3.3V</text>
<text x="186.3" y="159.8">3.3V</text>
<text x="227.8" y="156.4">4</text>
<text x="227.8" y="158.2">3</text>
<text x="227.8" y="159.8">1</text>
<text x="250.6" y="158.2">30</text>
<text x="250.6" y="159.8">56</text>
<text x="285.8" y="158">VCC_FL</text>
<text x="89.2" y="167">11</text>
<text x="89.2" y="165.1">28</text>
<text x="89.2" y="163.2">26</text>
<text x="110.9" y="167">47</text>
<text x="110.9" y="165.1">37</text>
<text x="187.9" y="165.9" transform="rotate(-90 187.9 165.9)">1</text>
<text x="227" y="163.2">14</text>
<text x="227" y="167">29</text>
<text x="227.8" y="165.1">2</text>
<text x="250.6" y="165.1">9</text>
<text x="250.6" y="167">37</text>
<text x="89.2" y="172">12</text>
<text x="89.2" y="170.4">13</text>
<text x="89.2" y="168.5">14</text>
<text x="110.9" y="172">46</text>
<text x="110.9" y="170.4">27</text>
<text x="227" y="170.4">54</text>
<text x="227" y="172">55</text>
<text x="250.6" y="168.5">43</text>
<text x="187.9" y="175.7" transform="rotate(-90 187.9 175.7)">2</text>
<text x="227" y="175.7">16</text>
<text x="227" y="179.1">53</text>
<text x="250.6" y="179.1">21</text>
<text x="227" y="182.6">31</text>
<text x="250.6" y="180.7">42</text>
<text x="250.6" y="182.6">48</text>
<text x="294.5" y="259.3">Title</text>
<text x="294.5" y="264.6">Size</text>
<text x="294.5" y="269.6">Date:</text>
<text x="296.3" y="266.2">C</text>
<text x="301.6" y="264.6">Document Number</text>
<text x="301.6" y="266.2">H294-XLX-MBEXP-1101</text>
<text x="303.7" y="269.6">Monday, November 11, 2002</text>
<text x="329.4" y="269.6">Sheet</text>
<text x="338.1" y="269.6">5</text>
<text x="343.4" y="269.6">of</text>
<text x="348.7" y="269.6">11</text>
<text x="352.2" y="264.6">Rev</text>
<text x="354" y="266.2">B</text>
</g>
<g font-size="1.6" fill="#000080">
<text x="93.1" y="43.7">U7</text>
<text x="231.2" y="42.1">U6</text>
<text x="37.8" y="79.4">R75</text>
<text x="37.8" y="81.2">4.7K</text>
<text x="45" y="79.4">R76</text>
<text x="45" y="81.2">4.7K</text>
<text x="188.1" y="96.8">R51</text>
<text x="188.1" y="98.7">4.7K</text>
<text x="93.7" y="102.7">AM29LV640_TSOP</text>
<text x="231.2" y="113.2">28F640JA,56TSOP</text>
<text x="93.1" y="118.8">U9</text>
<text x="231.2" y="117.2">U8</text>
<text x="189.7" y="170.1">R52</text>
<text x="189.7" y="172">4.7K</text>
<text x="93.7" y="177.8">AM29LV640_TSOP</text>
<text x="231.2" y="188.4">28F640JA,56TSOP</text>
<text x="37.8" y="208">JP200</text>
<text x="37.8" y="219.1">JUMPER_2WAYB</text>
</g>
<g font-size="1.6" fill="#004080">
<text x="230.7" y="47.4">A0</text>
<text x="246.6" y="47.4">D0</text>
<text x="92.9" y="52.7">A2</text>
<text x="92.9" y="50.8">A1</text>
<text x="92.9" y="49.2">A0</text>
<text x="105.6" y="52.7">DQ2</text>
<text x="105.6" y="50.8">DQ1</text>
<text x="105.6" y="49.2">DQ0</text>
<text x="230.7" y="49.2">A1</text>
<text x="230.7" y="50.8">A2</text>
<text x="230.7" y="52.7">A3</text>
<text x="246.6" y="49.2">D1</text>
<text x="246.6" y="50.8">D2</text>
<text x="246.6" y="52.7">D3</text>
<text x="92.9" y="59.5">A6</text>
<text x="92.9" y="57.9">A5</text>
<text x="92.9" y="56.1">A4</text>
<text x="92.9" y="54.5">A3</text>
<text x="105.6" y="59.5">DQ6</text>
<text x="105.6" y="57.9">DQ5</text>
<text x="105.6" y="56.1">DQ4</text>
<text x="105.6" y="54.5">DQ3</text>
<text x="230.7" y="54.5">A4</text>
<text x="230.7" y="56.1">A5</text>
<text x="230.7" y="57.9">A6</text>
<text x="230.7" y="59.5">A7</text>
<text x="246.6" y="54.5">D4</text>
<text x="246.6" y="56.1">D5</text>
<text x="246.6" y="57.9">D6</text>
<text x="246.6" y="59.5">D7</text>
<text x="92.9" y="64.8">A9</text>
<text x="92.9" y="63.2">A8</text>
<text x="92.9" y="61.4">A7</text>
<text x="105.6" y="61.4">DQ7</text>
<text x="105.6" y="64.8">DQ9</text>
<text x="105.6" y="63.2">DQ8</text>
<text x="230.7" y="61.4">A8</text>
<text x="230.7" y="63.2">A9</text>
<text x="230.7" y="64.8">A10</text>
<text x="245.8" y="64.8">D10</text>
<text x="246.6" y="61.4">D8</text>
<text x="246.6" y="63.2">D9</text>
<text x="92.9" y="72">A13</text>
<text x="92.9" y="70.1">A12</text>
<text x="92.9" y="68.3">A11</text>
<text x="92.9" y="66.7">A10</text>
<text x="104.8" y="72">DQ13</text>
<text x="104.8" y="70.1">DQ12</text>
<text x="104.8" y="68.3">DQ11</text>
<text x="104.8" y="66.7">DQ10</text>
<text x="230.7" y="66.7">A11</text>
<text x="230.7" y="68.3">A12</text>
<text x="230.7" y="70.1">A13</text>
<text x="230.7" y="72">A14</text>
<text x="245.8" y="66.7">D11</text>
<text x="245.8" y="68.3">D12</text>
<text x="245.8" y="70.1">D13</text>
<text x="245.8" y="72">D14</text>
<text x="92.9" y="75.4">A15</text>
<text x="92.9" y="73.6">A14</text>
<text x="92.9" y="77">A16</text>
<text x="104.8" y="75.4">DQ15</text>
<text x="104.8" y="73.6">DQ14</text>
<text x="230.7" y="73.6">A15</text>
<text x="230.7" y="75.4">A16</text>
<text x="230.7" y="77">A17</text>
<text x="245.8" y="73.6">D15</text>
<text x="92.9" y="82.3">A19</text>
<text x="92.9" y="80.7">A18</text>
<text x="92.9" y="78.8">A17</text>
<text x="230.7" y="78.8">A18</text>
<text x="230.7" y="80.7">A19</text>
<text x="230.7" y="82.3">A20</text>
<text x="244.2" y="80.7">VPEN</text>
<text x="92.9" y="85.7">A21</text>
<text x="92.9" y="84.1">A20</text>
<text x="92.9" y="89.4">CE</text>
<text x="230.7" y="84.1">A21</text>
<text x="230.7" y="85.7">A22</text>
<text x="230.7" y="89.4">CE0</text>
<text x="246.3" y="84.1">NC</text>
<text x="246.3" y="85.7">NC</text>
<text x="92.9" y="92.9">WE</text>
<text x="92.9" y="94.5">WP</text>
<text x="92.9" y="91">OE</text>
<text x="105.3" y="92.9">VI/O</text>
<text x="105.6" y="91">VCC</text>
<text x="230.7" y="91">CE1</text>
<text x="230.7" y="92.9">CE2</text>
<text x="245.3" y="91">VCC</text>
<text x="245.3" y="92.9">VCC</text>
<text x="245.3" y="94.5">VCC</text>
<text x="92.9" y="98.2">RESET</text>
<text x="92.9" y="96.3">ACC</text>
<text x="105.6" y="98.2">VSS</text>
<text x="105.6" y="96.3">VSS</text>
<text x="230.7" y="98.2">WE</text>
<text x="230.7" y="101.6">RP</text>
<text x="230.7" y="96.3">OE</text>
<text x="230.7" y="105">STS</text>
<text x="245" y="105">GND</text>
<text x="245" y="106.9">GND</text>
<text x="230.7" y="108.5">BYTE</text>
<text x="245" y="108.5">GND</text>
<text x="92.9" y="125.9">A1</text>
<text x="92.9" y="124.4">A0</text>
<text x="105.6" y="125.9">DQ1</text>
<text x="105.6" y="124.4">DQ0</text>
<text x="230.7" y="122.5">A0</text>
<text x="230.7" y="124.4">A1</text>
<text x="230.7" y="125.9">A2</text>
<text x="246.6" y="122.5">D0</text>
<text x="246.6" y="124.4">D1</text>
<text x="246.6" y="125.9">D2</text>
<text x="92.9" y="131.2">A4</text>
<text x="92.9" y="129.4">A3</text>
<text x="92.9" y="127.8">A2</text>
<text x="105.6" y="131.2">DQ4</text>
<text x="105.6" y="129.4">DQ3</text>
<text x="105.6" y="127.8">DQ2</text>
<text x="230.7" y="127.8">A3</text>
<text x="230.7" y="129.4">A4</text>
<text x="230.7" y="131.2">A5</text>
<text x="246.6" y="127.8">D3</text>
<text x="246.6" y="129.4">D4</text>
<text x="246.6" y="131.2">D5</text>
<text x="92.9" y="136.5">A7</text>
<text x="92.9" y="134.7">A6</text>
<text x="92.9" y="133.1">A5</text>
<text x="105.6" y="136.5">DQ7</text>
<text x="105.6" y="134.7">DQ6</text>
<text x="105.6" y="133.1">DQ5</text>
<text x="230.7" y="133.1">A6</text>
<text x="230.7" y="134.7">A7</text>
<text x="230.7" y="136.5">A8</text>
<text x="246.6" y="133.1">D6</text>
<text x="246.6" y="134.7">D7</text>
<text x="246.6" y="136.5">D8</text>
<text x="92.9" y="143.4">A11</text>
<text x="92.9" y="141.8">A10</text>
<text x="92.9" y="140">A9</text>
<text x="92.9" y="138.1">A8</text>
<text x="104.8" y="143.4">DQ11</text>
<text x="104.8" y="141.8">DQ10</text>
<text x="105.6" y="140">DQ9</text>
<text x="105.6" y="138.1">DQ8</text>
<text x="230.7" y="138.1">A9</text>
<text x="230.7" y="140">A10</text>
<text x="230.7" y="141.8">A11</text>
<text x="230.7" y="143.4">A12</text>
<text x="245.8" y="140">D10</text>
<text x="245.8" y="141.8">D11</text>
<text x="245.8" y="143.4">D12</text>
<text x="246.6" y="138.1">D9</text>
<text x="92.9" y="148.7">A14</text>
<text x="92.9" y="146.8">A13</text>
<text x="92.9" y="145.3">A12</text>
<text x="104.8" y="148.7">DQ14</text>
<text x="104.8" y="146.8">DQ13</text>
<text x="104.8" y="145.3">DQ12</text>
<text x="230.7" y="145.3">A13</text>
<text x="230.7" y="146.8">A14</text>
<text x="230.7" y="148.7">A15</text>
<text x="245.8" y="145.3">D13</text>
<text x="245.8" y="146.8">D14</text>
<text x="245.8" y="148.7">D15</text>
<text x="92.9" y="150.5">A15</text>
<text x="92.9" y="155.6">A18</text>
<text x="92.9" y="154">A17</text>
<text x="92.9" y="152.1">A16</text>
<text x="104.8" y="150.5">DQ15</text>
<text x="230.7" y="150.5">A16</text>
<text x="230.7" y="152.1">A17</text>
<text x="230.7" y="154">A18</text>
<text x="230.7" y="155.6">A19</text>
<text x="244.2" y="155.6">VPEN</text>
<text x="92.9" y="160.9">A21</text>
<text x="92.9" y="159.3">A20</text>
<text x="92.9" y="157.4">A19</text>
<text x="230.7" y="157.4">A20</text>
<text x="230.7" y="159.3">A21</text>
<text x="230.7" y="160.9">A22</text>
<text x="246.3" y="159.3">NC</text>
<text x="246.3" y="160.9">NC</text>
<text x="92.9" y="166.2">OE</text>
<text x="92.9" y="164.3">CE</text>
<text x="105.6" y="166.2">VCC</text>
<text x="230.7" y="164.3">CE0</text>
<text x="230.7" y="166.2">CE1</text>
<text x="245.3" y="166.2">VCC</text>
<text x="92.9" y="168">WE</text>
<text x="92.9" y="173">RESET</text>
<text x="92.9" y="171.4">ACC</text>
<text x="92.9" y="169.6">WP</text>
<text x="105.3" y="168">VI/O</text>
<text x="105.6" y="173">VSS</text>
<text x="105.6" y="171.4">VSS</text>
<text x="230.7" y="173">WE</text>
<text x="230.7" y="168">CE2</text>
<text x="230.7" y="171.4">OE</text>
<text x="245.3" y="168">VCC</text>
<text x="245.3" y="169.6">VCC</text>
<text x="230.7" y="176.7">RP</text>
<text x="230.7" y="180.2">STS</text>
<text x="230.7" y="183.6">BYTE</text>
<text x="245" y="180.2">GND</text>
<text x="245" y="181.8">GND</text>
<text x="245" y="183.6">GND</text>
</g>
<g font-size="1.2">
<text x="43.1" y="7.9">5</text>
<text x="113" y="7.9">4</text>
<text x="182.8" y="7.9">3</text>
<text x="252.7" y="7.9">2</text>
<text x="322.5" y="7.9">1</text>
<text x="6.9" y="41.8">D</text>
<text x="358" y="41.8">D</text>
<text x="6.9" y="107.2">C</text>
<text x="358" y="107.2">C</text>
<text x="6.9" y="172.8">B</text>
<text x="358" y="172.8">B</text>
<text x="6.9" y="238.1">A</text>
<text x="358" y="238.1">A</text>
<text x="43.1" y="271.7">5</text>
<text x="113" y="271.7">4</text>
<text x="182.8" y="271.7">3</text>
<text x="252.7" y="271.7">2</text>
<text x="322.5" y="271.7">1</text>
</g>
</svg>
